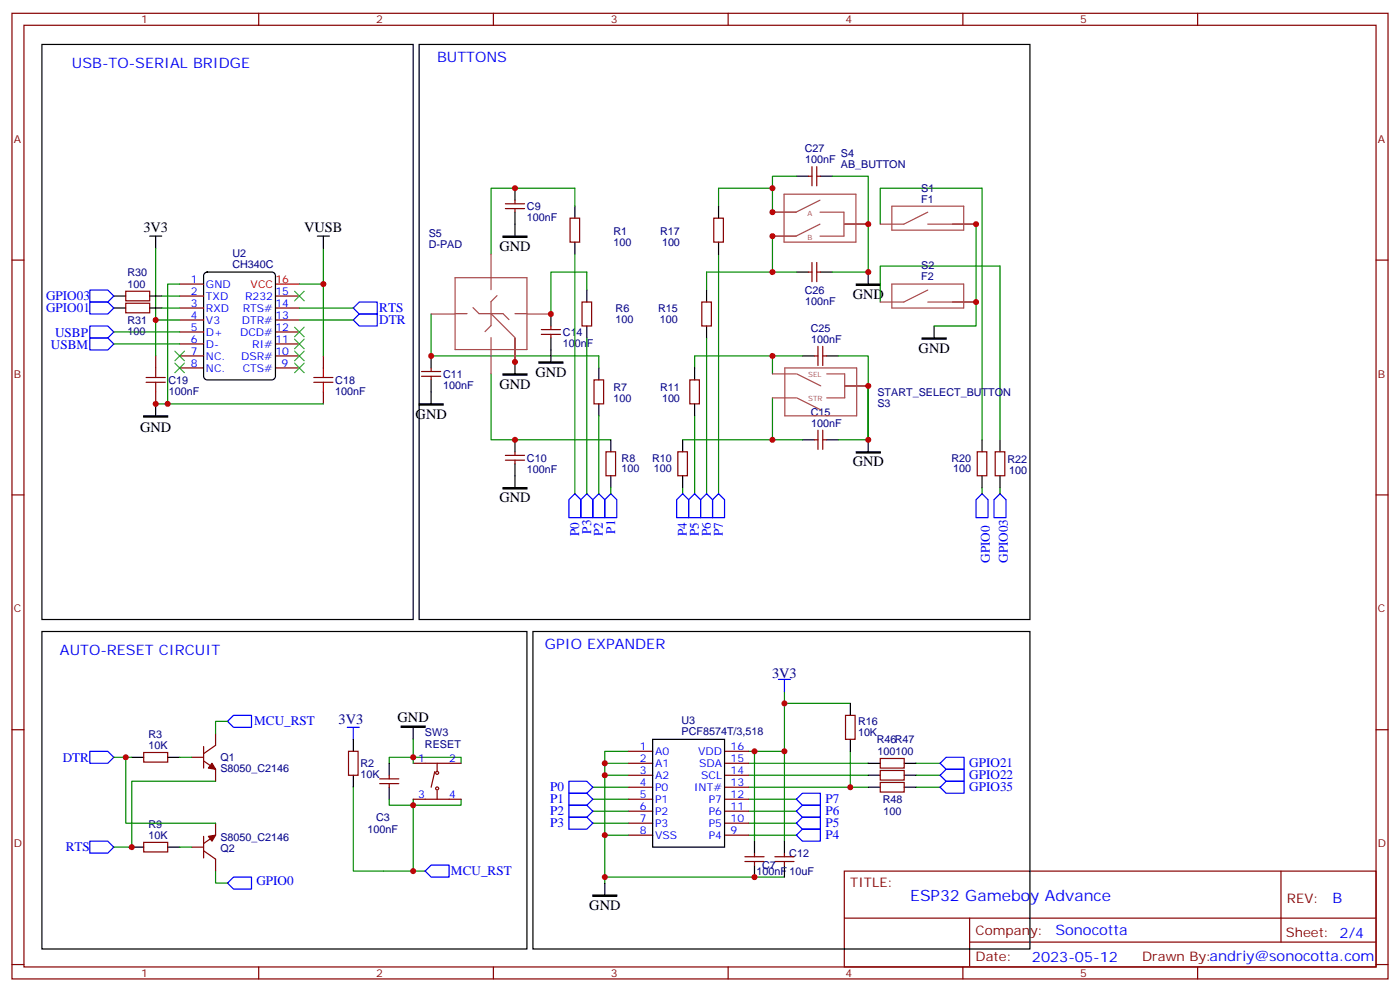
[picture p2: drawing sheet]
<svg xmlns="http://www.w3.org/2000/svg" width="412mm" height="292mm" viewBox="0 0 412 292" stroke-linecap="round" stroke-linejoin="round" font-family="sans-serif">
<g fill="none" stroke="#870000" stroke-width=".35">
<path d="M3.5 3.9h405.4v284.4h-405.4zM7.1 7.4h398.2v277.3h-398.2zM76.2 3.9v3.5M145.3 3.9v3.5M214.5 3.9v3.5M283.6 3.9v3.5M352.8 3.9v3.5M151.7 58.9v1.1M238.1 51.9h1.1M239.2 49.1v5.6M240.6 49.1v5.6M240.6 51.9h1.1"/>
<path d="M3.5 76.6h3.6M148.9 61.4h5.6M148.9 60h5.6M151.7 61.4v1.1M167.9 64.2h2.8v7.1h-2.8zM210.3 64.2h2.8v7.1h-2.8zM239.2 77.3v5.6M240.6 77.3v5.6M405.3 76.6h3.6M37 85.8h7.1v2.8h-7.1zM37 89.3h7.1v2.8h-7.1zM52.9 87.2h7.1"/>
<path d="M52.9 90.7h7.1M52.9 94.2h7.1M52.9 97.8h7.1M52.9 83.6h7.1M81.1 87.2h7.1M81.1 90.7h7.1M81.1 94.2h7.1M81.1 97.8h7.1M159.5 98.5h5.6M159.5 97h5.6M162.3 96v1M162.3 98.5v1"/>
<path d="M171.4 88.9h2.9v7.1h-2.9zM206.7 88.9h2.8v7.1h-2.8zM238.1 80.1h1.1M240.6 80.1h1.1M45.9 104.8v3.5M45.9 115.4v3.5M52.9 104.8h7.1M52.9 101.3h7.1M52.9 108.3h7.1M81.1 104.8h7.1M81.1 101.3h7.1M81.1 108.3h7.1"/>
<path d="M95.2 104.8v3.5M95.2 115.4v3.5M124.2 110.8h5.6M124.2 109.4h5.6M127 108.3v1.1M127 110.8v1.1M175 111.9h2.8v7h-2.8zM203.2 111.9h2.8v7h-2.8zM239.9 104.8h1M240.9 102v5.6M242.4 102v5.6M242.4 104.8h1"/>
<path d="M148.9 135.5h5.6M148.9 134.1h5.6M151.7 133v1.1M151.7 135.5v1.1M178.5 133h2.8v7.1h-2.8zM199.7 133h2.8v7.1h-2.8zM239.9 129.5h1M240.9 126.7v5.6M242.4 126.7v5.6M242.4 129.5h1M287.9 133h2.8v7.1h-2.8zM293.2 133h2.8v7.1h-2.8z"/>
<path d="M3.5 145.7h3.6M405.3 145.7h3.6M3.5 214.9h3.6M60 219.8v6.4M63.5 215.9v3.6l-3.5 2.4M249.1 210.6h2.8v7.1h-2.8zM405.3 214.9h3.6M42.3 221.6h7.1v2.8h-7.1zM56.4 223h3.6M60 224l3.5 2.5v3.5M102.7 221.2h2.8v7.1h-2.8zM111.8 230.8h5.7"/>
<path d="M111.8 229.3h5.7M114.7 228.3v1M114.7 230.8v1M121.7 235.3h14.1M121.7 224.8h14.1M128.1 227.2l-1.1 4.6M128.8 224.8v2.4M128.8 232.9v2.4M185.2 235.3h7.1M185.2 224.8h7.1M185.2 221.2h7.1M185.2 228.3h7.1"/>
<path d="M185.2 231.8h7.1M185.2 238.9h7.1M213.4 235.3h7.1M213.4 224.8h7.1M213.4 221.2h7.1M213.4 228.3h7.1M213.4 231.8h7.1M213.4 238.9h7.1M259.3 230.4h7v2.8h-7zM259.3 226.9h7v2.8h-7zM259.3 223.3h7v2.9h-7zM42.3 248h7.1v2.9h-7.1z"/>
<path d="M56.4 249.4h3.6M60 250.5l3.5 2.5v3.5M60 246.3v6.3M63.5 242.4v3.5l-3.5 2.5M185.2 242.4h7.1M185.2 245.9h7.1M213.4 242.4h7.1M213.4 245.9h7.1M219.4 253.7h5.7M219.4 252.3h5.7M222.2 251.2v1.1M222.2 253.7v1"/>
<path d="M228.2 253.7h5.7M228.2 252.3h5.7M231.1 251.2v1.1M231.1 253.7v1M248.7 256.5h156.6v28.2h-156.6zM377.3 256.5v20.9M248.7 270.4h156.5M285.6 277.4h119.6M285.6 270.4v14.1M3.5 284h3.6M76.2 284.7v3.6M145.3 284.7v3.6"/>
<path d="M214.5 284.7v3.6M283.6 284.7v3.6M352.8 284.7v3.6M405.3 284h3.6"/>
<circle cx="128.8" cy="232.2" r=".44"/>
<circle cx="128.8" cy="227.6" r=".44"/>
</g>
<g fill="none" stroke="#00f" stroke-width=".35">
<path d="M26.5 96h5.2l1.8 1.8-1.8 1.7h-5.2zM26.5 99.5h5.2l1.8 1.8-1.8 1.7h-5.2zM26.5 88.9h5.2l1.8 1.8-1.8 1.8h-5.2zM26.5 85.4h5.2l1.8 1.8-1.8 1.7h-5.2zM104.1 94.2l1.7-1.7h5.3v3.5h-5.3zM104.1 90.7l1.7-1.8h5.3v3.6h-5.3zM169.3 145.4l1.8 1.7v5.3h-3.5v-5.3zM172.9 145.4l1.7 1.7v5.3h-3.5v-5.3zM174.6 147.1l1.8-1.7 1.8 1.7v5.3h-3.6zM179.9 145.4l1.8 1.7v5.3h-3.5v-5.3zM199.3 147.1l1.8-1.7 1.7 1.7v5.3h-3.5zM202.8 147.1l1.8-1.7 1.8 1.7v5.3h-3.6z"/>
<path d="M206.4 147.1l1.7-1.7 1.8 1.7v5.3h-3.5zM209.9 147.1l1.8-1.7 1.7 1.7v5.3h-3.5zM287.5 147.1l1.8-1.7 1.7 1.7v5.3h-3.5zM294.6 145.4l1.7 1.7v5.3h-3.5v-5.3zM67 212.4l1.8-1.8h5.3v3.6h-5.3zM102.3 214.2h3.5M104.1 214.2v3.5M229.3 200.1h3.5M231.1 200.1v3.5M26.5 221.2h5.2l1.8 1.8-1.8 1.8h-5.2zM167.6 237.1h5.3l1.7 1.8-1.7 1.7h-5.3zM167.6 233.6h5.3l1.7 1.7-1.7 1.8h-5.3z"/>
<path d="M167.6 230h5.3l1.7 1.8-1.7 1.8h-5.3zM236.4 233.6h5.3v3.5h-5.3l-1.8-1.8zM236.4 237.1h5.3v3.5h-5.3l-1.8-1.7zM278.7 223h5.3v3.5h-5.3l-1.8-1.7zM278.7 226.5h5.3v3.5h-5.3l-1.8-1.7zM278.7 230h5.3v3.6h-5.3l-1.8-1.8zM26.5 247.7h5.2l1.8 1.7-1.8 1.8h-5.2zM125.2 256.5l1.8-1.8h5.3v3.6h-5.3zM167.6 240.6h5.3l1.7 1.8-1.7 1.8h-5.3zM236.4 240.6h5.3v3.6h-5.3l-1.8-1.8zM236.4 244.2h5.3v3.5h-5.3l-1.8-1.8zM67 260l1.8-1.7h5.3v3.5h-5.3z"/>
</g>
<g fill="none" stroke="#000" stroke-width=".35">
<path d="M12.3 13.1h109.4v169.3h-109.4zM123.5 13.1h179.9v169.3h-179.9zM151.7 55.4v3.5M234.6 51.9h3.5M241.7 51.9h3.5M44.1 69.5h3.5M45.9 69.5v3.6M93.5 69.5h3.5M95.2 69.5v3.6M151.7 62.5v7M169.3 60.7v3.5M169.3 71.3v3.5"/>
<path d="M211.7 60.7v3.5M211.7 71.3v3.5M33.5 87.2h3.5M33.5 90.7h3.5M44.1 87.2h3.5M44.1 90.7h3.5M60.2 80.5l.8-.4h19.1l.8 .4 .2 .7v29.6l-.4 .9-.6 .2h-19.1l-.8-.5-.2-.6v-29.6zM162.3 92.5v3.5M162.3 99.5v7.1M172.9 85.4v3.5M172.9 96v3.5M208.1 85.4v3.5"/>
<path d="M208.1 96v3.5M234.6 80.1h3.5M241.7 80.1h3.5M255.8 80.1v3.5M275.2 96v3.5M45.9 118.9v3.5M127 104.8v3.5M127 111.9v7M151.7 106.6v3.5M176.4 108.3v3.6M176.4 118.9v3.5M204.6 108.3v3.6"/>
<path d="M204.6 118.9v3.5M236.4 104.8h3.5M243.4 104.8h3.5M151.7 129.5v3.5M151.7 136.6v7M179.9 129.5v3.5M201.1 129.5v3.5M236.4 129.5h3.5M243.4 129.5h3.5M255.8 129.5v3.5M289.3 129.5v3.5M294.6 129.5v3.5"/>
<path d="M179.9 140.1v3.5M201.1 140.1v3.5M289.3 140.1v3.5M294.6 140.1v3.5M12.3 185.9h142.9v93.5h-142.9zM157 185.9h146.4v93.5h-146.4zM104.1 217.7v3.5M121.7 214.2v3.5M192.3 217.7h21.1v31.7h-21.1zM250.5 207.1v3.5M250.5 217.7v3.5M38.8 223h3.5"/>
<path d="M49.4 223h3.5M104.1 228.3v3.5M114.7 224.8v3.5M114.7 231.8v3.5M255.8 231.8h3.5M255.8 228.3h3.5M255.8 224.8h3.5M266.3 231.8h3.6M266.3 228.3h3.6M266.3 224.8h3.6M38.8 249.4h3.5M49.4 249.4h3.5"/>
<path d="M222.2 247.7v3.5M222.2 254.7v3.6M231.1 247.7v3.5M231.1 254.7v3.6M178.2 260v3.6"/>
</g>
<g fill="#870000" stroke="#870000" stroke-width=".35">
<path d="M62.4 224.8l1.1 1.7-2.1-.3z"/>
<path d="M61.4 246.3l2.1-.4-1.1 1.8z"/>
</g>
<g fill="none" stroke="#008700" stroke-width=".35">
<path d="M227.5 55.4h-15.8v5.3M234.6 51.9h-7.1v10.6M245.2 51.9h10.6v28.2h-10.6M45.9 73.1v21.1h7M95.2 73.1v10.5h-7M169.3 60.7v-5.3h-24.7v19.4M169.3 74.8v70.6M211.7 74.8v70.6M227.5 69.5v10.6h7.1M259.3 66v-10.6h30v74.1M287.5 66v30h-12.3M33.5 97.8h19.4"/>
<path d="M45.9 94.2v10.6M47.6 90.7h5.3M47.6 87.2h5.3M52.9 83.6h-3.5v35.3M88.2 90.7h15.9M88.2 94.2h15.9M95.2 83.6v21.2M127 92.5v12.3h49.4v3.5M172.9 85.4v-5.3h-10.6v12.4M172.9 99.5v45.9M208.1 99.5v45.9M227.5 80.1h-19.4v5.3"/>
<path d="M259.3 88.9v-10.5h35.3v51.1M33.5 101.3h19.4M45.9 118.9h49.3M144.6 110.1v19.4h35.3M204.6 108.3v-3.5h22.9v5.3M227.5 117.2v12.3h-26.4M227.5 104.8h8.9M246.9 104.8h8.9v24.7h-8.9M176.4 122.4v23M204.6 122.4v23M227.5 129.5h8.9M179.9 143.6v1.8"/>
<path d="M201.1 143.6v1.8M289.3 143.6v1.8M294.6 143.6v1.8M67 212.4h-3.5v3.5M121.7 217.7v7.1M231.1 207.1h19.4M231.1 203.6v17.6M33.5 223h5.3M37 223v19.4h26.5M52.9 223h3.5M63.5 230h-24.7v19.4h-5.3M104.1 231.8v24.7h17.6v-21.2"/>
<path d="M114.7 235.3v1.8h21.1v-1.8M114.7 224.8v-1.8h21.1v1.8M174.6 231.8h10.6M174.6 238.9h10.6M174.6 235.3h10.6M185.2 221.2h-7v3.6M185.2 224.8h-7v3.5M185.2 228.3h-7v17.6M220.5 221.2h10.6v26.5M220.5 231.8h35.3M220.5 228.3h35.3M220.5 224.8h35.3"/>
<path d="M220.5 238.9h14.1M220.5 235.3h14.1M222.2 221.2v26.5M250.5 221.2v10.6M269.9 231.8h7M269.9 228.3h7M269.9 224.8h7M52.9 249.4h3.5M63.5 256.5v3.5h3.5M121.7 256.5h3.5M174.6 242.4h10.6M178.2 258.3h52.9"/>
<path d="M185.2 245.9h-7v14.1M220.5 245.9h14.1M220.5 242.4h14.1"/>
</g>
<path d="M148.2 69.5h7v.4h-7zM252.2 83.6h7.1v.4h-7.1zM271.6 99.5h7.1v.4h-7.1zM123.5 118.9h7v.4h-7zM148.2 110.1h7v.4h-7zM158.7 106.6h7.1v.3h-7.1zM42.3 122.4h7.1v.4h-7.1zM252.2 133h7.1v.4h-7.1zM148.2 143.6h7v.4h-7zM118.2 213.8h7v.4h-7zM174.6 263.6h7.1v.3h-7.1z" fill="#000" stroke="#000" stroke-width=".35"/>
<g fill="none" stroke="#a64a4a" stroke-width=".35">
<path d="M231 57.2h21.1v14.1h-21.1zM241.5 58.9l-7 3.6h-7M144.6 74.8v10.5M241.5 62.5h7.1v7h-7.1M241.5 66l-7 3.5h-7M248.8 66h7M262.7 60.7h21.2v7.1h-21.2zM273.3 62.5l-7.1 3.5h-6.9M273.3 66h7M280.6 66h6.9M127 92.5h6.9M134.1 92.4h3.5"/>
<path d="M134.1 81.8h21.1v21.1h-21.1zM139.3 90.6l1.8 1.8h7.1l1.7 1.7M144.6 99.4v3.5M144.6 92.4l7.1 7M146.4 87.1l-1.8 1.7v7.1l-1.7 1.7M151.7 92.4h3.5M151.7 99.6v7M155.3 92.5h7M262.7 83.6h21.2v7.1h-21.2zM273.3 85.4l-7.1 3.5h-6.9M273.3 88.9h7M280.6 88.9h6.9"/>
<path d="M144.6 103.2v6.9M227.5 117.2h7M227.5 110.1h7M231.2 108.3h21.1v14.1h-21.1zM234.7 110.1l7.1 3.5M234.7 117.2l7.1 3.5M243.5 110.1h5.3v7.1h-5.3M248.8 113.6h7"/>
</g>
<path d="M81.1 83.6h7.1" fill="none" stroke="#f00" stroke-width=".35"/>
<path d="M43 112.6h5.7M43 111.2h5.7M45.9 108.3v2.9M45.9 112.6v2.8M92.4 112.6h5.7M92.4 111.2h5.7M95.2 108.3v2.9M95.2 112.6v2.8" fill="none" stroke="#a10000" stroke-width=".35"/>
<g fill="none" stroke="#3c3" stroke-width=".35">
<path d="M86.8 85.8l2.8 2.8M86.8 96.3l2.8 2.9M86.8 99.9l2.8 2.8M89.6 85.8l-2.8 2.8M89.6 96.3l-2.8 2.9M89.6 99.9l-2.8 2.8M51.5 106.9l2.8 2.8M51.5 103.4l2.8 2.8M54.3 106.9l-2.8 2.8M54.3 103.4l-2.8 2.8M86.8 103.4l2.8 2.8M86.8 106.9l2.8 2.8"/>
<path d="M89.6 103.4l-2.8 2.8M89.6 106.9l-2.8 2.8"/>
</g>
<g fill="#c00">
<circle cx="38.8" cy="249.4" r=".88"/>
<circle cx="37" cy="223" r=".88"/>
<circle cx="121.7" cy="256.5" r=".88"/>
<circle cx="121.7" cy="237.1" r=".88"/>
<circle cx="121.7" cy="223" r=".88"/>
<circle cx="250.5" cy="231.8" r=".88"/>
<circle cx="231.1" cy="207.1" r=".88"/>
<circle cx="231.1" cy="221.2" r=".88"/>
<circle cx="222.3" cy="221.2" r=".88"/>
<circle cx="222.3" cy="258.3" r=".88"/>
<circle cx="178.2" cy="258.3" r=".88"/>
<circle cx="178.2" cy="224.8" r=".88"/>
<circle cx="178.2" cy="228.3" r=".88"/>
<circle cx="178.2" cy="245.9" r=".88"/>
<circle cx="287.5" cy="66" r=".88"/>
<circle cx="287.5" cy="88.9" r=".88"/>
<circle cx="255.8" cy="113.6" r=".88"/>
<circle cx="255.8" cy="129.5" r=".88"/>
<circle cx="227.5" cy="129.5" r=".88"/>
<circle cx="227.5" cy="104.8" r=".88"/>
<circle cx="255.8" cy="66" r=".88"/>
<circle cx="227.5" cy="62.5" r=".88"/>
<circle cx="227.5" cy="55.4" r=".88"/>
<circle cx="227.5" cy="69.5" r=".88"/>
<circle cx="227.5" cy="80.1" r=".88"/>
<circle cx="255.8" cy="80.1" r=".88"/>
<circle cx="151.7" cy="106.6" r=".88"/>
<circle cx="151.7" cy="55.4" r=".88"/>
<circle cx="151.7" cy="129.5" r=".88"/>
<circle cx="127" cy="104.8" r=".88"/>
<circle cx="162.3" cy="92.5" r=".88"/>
<circle cx="45.9" cy="94.2" r=".88"/>
<circle cx="45.9" cy="118.9" r=".88"/>
<circle cx="95.3" cy="83.6" r=".88"/>
<circle cx="49.4" cy="118.9" r=".88"/>
</g>
<text font-size="4.6" fill="#00f" x="268.1" y="265.3">ESP32 Gameboy Advance</text>
<g font-size="4.2" fill="#00f">
<text x="21.2" y="20.1">USB-TO-SERIAL BRIDGE</text>
<text x="128.8" y="18.4">BUTTONS</text>
<text x="160.5" y="191.2">GPIO EXPANDER</text>
<text x="17.6" y="193">AUTO-RESET CIRCUIT</text>
<text x="392.5" y="265.8">B</text>
<text x="310.9" y="275.3">Sonocotta</text>
<text x="304" y="283.1">2023-05-12</text>
</g>
<g font-size="4.2">
<text x="42.2" y="68.3">3V3</text>
<text x="89.6" y="68.3">VUSB</text>
<text x="147.1" y="73.9">GND</text>
<text x="251.2" y="88">GND</text>
<text x="270.6" y="103.8">GND</text>
<text x="157.7" y="110.9">GND</text>
<text x="147.1" y="114.4">GND</text>
<text x="122.4" y="123.2">GND</text>
<text x="41.3" y="127.2">GND</text>
<text x="251.2" y="137.4">GND</text>
<text x="147.1" y="147.9">GND</text>
<text x="117.1" y="212.7">GND</text>
<text x="173.6" y="267.9">GND</text>
</g>
<g font-size="4.2" fill="#000080">
<text x="227.4" y="199.8">3V3</text>
<text x="99.7" y="213.1">3V3</text>
</g>
<g font-size="3.9" fill="#00f">
<text x="13.6" y="88.4">GPIO03</text>
<text x="13.6" y="91.9">GPIO01</text>
<text x="111.7" y="95.3">DTR</text>
<text x="111.7" y="91.8">RTS</text>
<text x="16.2" y="99.1">USBP</text>
<text x="15" y="102.7">USBM</text>
<text x="170.6" y="157.9" transform="rotate(-90 170.6 157.9)">P0</text>
<text x="174.1" y="157.1" transform="rotate(-90 174.1 157.1)">P3</text>
<text x="177.6" y="157.9" transform="rotate(-90 177.6 157.9)">P2</text>
<text x="181.2" y="157.1" transform="rotate(-90 181.2 157.1)">P1</text>
<text x="202.3" y="157.9" transform="rotate(-90 202.3 157.9)">P4</text>
<text x="205.8" y="157.9" transform="rotate(-90 205.8 157.9)">P5</text>
<text x="209.4" y="157.9" transform="rotate(-90 209.4 157.9)">P6</text>
<text x="212.9" y="157.9" transform="rotate(-90 212.9 157.9)">P7</text>
<text x="291.5" y="165.8" transform="rotate(-90 291.5 165.8)">GPIO0</text>
<text x="296.8" y="165.8" transform="rotate(-90 296.8 165.8)">GPIO03</text>
<text x="74.9" y="213.5">MCU_RST</text>
<text x="18.5" y="224.2">DTR</text>
<text x="285.5" y="226">GPIO21</text>
<text x="162.1" y="233">P0</text>
<text x="285.5" y="229.5">GPIO22</text>
<text x="285.5" y="233">GPIO35</text>
<text x="162.1" y="236.6">P1</text>
<text x="243.2" y="236.6">P7</text>
<text x="162.1" y="243.6">P3</text>
<text x="162.1" y="240.1">P2</text>
<text x="243.2" y="240.1">P6</text>
<text x="243.2" y="243.6">P5</text>
<text x="19.4" y="250.7">RTS</text>
<text x="243.1" y="247.2">P4</text>
<text x="132.8" y="257.7">MCU_RST</text>
<text x="75.5" y="260.7">GPIO0</text>
</g>
<g font-size="3.9" fill="#800">
<text x="250.5" y="261.1">TITLE:</text>
<text x="379.1" y="265.8">REV:</text>
<text x="287.4" y="275.3">Company:</text>
<text x="378.7" y="275.9">Sheet: 2/4</text>
<text x="287.4" y="283">Date:</text>
<text x="336.4" y="283.1">Drawn By:andriy@sonocotta.com</text>
</g>
<g font-size="3.2" fill="#800">
<text x="41.6" y="6.9">1</text>
<text x="110.8" y="6.9">2</text>
<text x="179.9" y="6.9">3</text>
<text x="249.1" y="6.9">4</text>
<text x="318.2" y="6.9">5</text>
<text x="4.1" y="42">A</text>
<text x="405.9" y="42">A</text>
<text x="4.1" y="111.2">B</text>
<text x="405.9" y="111.2">B</text>
<text x="4.1" y="180.3">C</text>
<text x="405.9" y="180.3">C</text>
<text x="4.1" y="249.4">D</text>
<text x="405.9" y="249.4">D</text>
<text x="41.6" y="287.7">1</text>
<text x="110.8" y="287.7">2</text>
<text x="179.9" y="287.7">3</text>
<text x="249.1" y="287.7">4</text>
<text x="318.2" y="287.7">5</text>
</g>
<g font-size="3.2" fill="#000080">
<text x="237.1" y="44.8">C27</text>
<text x="247.7" y="46.2">S4</text>
<text x="237.2" y="48">100nF</text>
<text x="247.7" y="49.5">AB_BUTTON</text>
<text x="271.4" y="59.7">F1</text>
<text x="271.4" y="56.4">S1</text>
<text x="155.2" y="65.1">100nF</text>
<text x="155.2" y="61.9">C9</text>
<text x="126.3" y="69.8">S5</text>
<text x="180.7" y="69.2">R1</text>
<text x="194.5" y="69.2">R17</text>
<text x="68.4" y="75.7">U2</text>
<text x="126.3" y="73.1">D-PAD</text>
<text x="180.7" y="72.4">100</text>
<text x="195" y="72.4">100</text>
<text x="37.5" y="81.3">R30</text>
<text x="68.4" y="79.1">CH340C</text>
<text x="271.4" y="82.6">F2</text>
<text x="271.4" y="79.3">S2</text>
<text x="37.5" y="84.7">100</text>
<text x="237.1" y="86.6">C26</text>
<text x="237.2" y="89.8">100nF</text>
<text x="37.5" y="95.4">R31</text>
<text x="181.3" y="95">100</text>
<text x="181.3" y="91.8">R6</text>
<text x="193.8" y="91.8">R15</text>
<text x="194.4" y="95">100</text>
<text x="37.5" y="98.7">100</text>
<text x="165.8" y="98.9">C14</text>
<text x="238.8" y="97.7">C25</text>
<text x="239" y="100.9">100nF</text>
<text x="165.8" y="102.1">100nF</text>
<text x="49.6" y="113">C19</text>
<text x="98.8" y="113">C18</text>
<text x="130.5" y="111.3">C11</text>
<text x="49.7" y="116.4">100nF</text>
<text x="98.8" y="116.4">100nF</text>
<text x="130.5" y="114.5">100nF</text>
<text x="180.7" y="118.3">100</text>
<text x="180.7" y="115.1">R7</text>
<text x="194.5" y="115.1">R11</text>
<text x="195" y="118.3">100</text>
<text x="258.5" y="116.5">START_SELECT_BUTTON</text>
<text x="258.5" y="119.7">S3</text>
<text x="238.8" y="122.4">C15</text>
<text x="239" y="125.6">100nF</text>
<text x="155.2" y="136">C10</text>
<text x="183.1" y="135.9">R8</text>
<text x="192.1" y="135.9">R10</text>
<text x="280.3" y="135.9">R20</text>
<text x="296.8" y="136.3">R22</text>
<text x="155.2" y="139.2">100nF</text>
<text x="183.1" y="139.1">100</text>
<text x="192.6" y="139.1">100</text>
<text x="280.8" y="139.1">100</text>
<text x="297.3" y="139.5">100</text>
<text x="200.7" y="213.1">U3</text>
<text x="252.7" y="213.5">R16</text>
<text x="43.8" y="220.5">10K</text>
<text x="43.8" y="217.4">R3</text>
<text x="125.2" y="220.1">RESET</text>
<text x="125.2" y="216.7">SW3</text>
<text x="200.7" y="216.4">PCF8574T/3,518</text>
<text x="252.7" y="216.7">10K</text>
<text x="258.3" y="218.8">R46R47</text>
<text x="64.9" y="227.2">S8050_C2146</text>
<text x="64.9" y="224">Q1</text>
<text x="106.2" y="225.9">R2</text>
<text x="258.5" y="222.3">100100</text>
<text x="106.2" y="229.1">10K</text>
<text x="260" y="236.5">R48</text>
<text x="260.3" y="240">100</text>
<text x="43.8" y="243.9">R9</text>
<text x="108.2" y="245.3">100nF</text>
<text x="110.8" y="241.8">C3</text>
<text x="43.8" y="247">10K</text>
<text x="64.9" y="247.7">S8050_C2146</text>
<text x="64.9" y="250.9">Q2</text>
<text x="222.9" y="257.6">100nF</text>
<text x="224.5" y="255.9">C7</text>
<text x="232.5" y="252.4">C12</text>
<text x="232.6" y="257.7">10uF</text>
</g>
<g font-size="3.2" fill="#00f">
<text x="56.2" y="83.3">1</text>
<text x="56.2" y="86.8">2</text>
<text x="60.7" y="88.2">TXD</text>
<text x="60.7" y="84.7">GND</text>
<text x="72.2" y="88.2">R232</text>
<text x="81.1" y="86.8">15</text>
<text x="56.2" y="93.9">4</text>
<text x="56.2" y="90.3">3</text>
<text x="60.7" y="95.3">V3</text>
<text x="60.7" y="91.8">RXD</text>
<text x="71.2" y="95.3">DTR#</text>
<text x="71.5" y="91.8">RTS#</text>
<text x="81.1" y="90.3">14</text>
<text x="81.1" y="93.9">13</text>
<text x="56.2" y="100.9">6</text>
<text x="56.2" y="97.4">5</text>
<text x="60.7" y="98.8">D+</text>
<text x="70.7" y="98.8">DCD#</text>
<text x="81.1" y="97.4">12</text>
<text x="81.1" y="100.9">11</text>
<text x="56.2" y="108">8</text>
<text x="56.2" y="104.5">7</text>
<text x="60.7" y="105.9">NC.</text>
<text x="60.7" y="102.3">D-</text>
<text x="71" y="105.9">DSR#</text>
<text x="74.3" y="102.3">RI#</text>
<text x="81.1" y="104.5">10</text>
<text x="82.9" y="108">9</text>
<text x="60.7" y="109.4">NC.</text>
<text x="71.5" y="109.4">CTS#</text>
<text x="188.5" y="220.9">1</text>
<text x="215.2" y="220.9">16</text>
<text x="123.2" y="224.4">1</text>
<text x="132.3" y="224.4">2</text>
<text x="188.5" y="224.4">2</text>
<text x="188.5" y="227.9">3</text>
<text x="193" y="222.3">A0</text>
<text x="193" y="225.8">A1</text>
<text x="205.7" y="222.3">VDD</text>
<text x="205.9" y="225.8">SDA</text>
<text x="215.2" y="227.9">14</text>
<text x="215.2" y="224.4">15</text>
<text x="188.5" y="231.5">4</text>
<text x="193" y="229.3">A2</text>
<text x="193" y="232.9">P0</text>
<text x="204.5" y="232.9">INT#</text>
<text x="206.6" y="229.3">SCL</text>
<text x="215.2" y="231.5">13</text>
<text x="123.2" y="235">3</text>
<text x="132.3" y="235">4</text>
<text x="188.5" y="235">5</text>
<text x="188.5" y="238.5">6</text>
<text x="193" y="236.4">P1</text>
<text x="193" y="239.9">P2</text>
<text x="208.8" y="239.9">P6</text>
<text x="208.8" y="236.4">P7</text>
<text x="215.2" y="238.5">11</text>
<text x="215.2" y="235">12</text>
<text x="188.5" y="242">7</text>
<text x="188.5" y="245.6">8</text>
<text x="193" y="243.5">P3</text>
<text x="208.8" y="243.5">P5</text>
<text x="215.2" y="245.6">9</text>
<text x="215.2" y="242">10</text>
<text x="193" y="247">VSS</text>
<text x="208.8" y="247">P4</text>
</g>
<g font-size="3.2" fill="#f00">
<text x="81.1" y="83.3">16</text>
<text x="73.8" y="84.7">VCC</text>
</g>
<g font-size="2.1" fill="#a54b4b">
<text x="237.8" y="63.5">A</text>
<text x="237.8" y="70.6">B</text>
<text x="238.1" y="111.1">SEL</text>
<text x="238.1" y="118.2">STR</text>
</g>
</svg>
